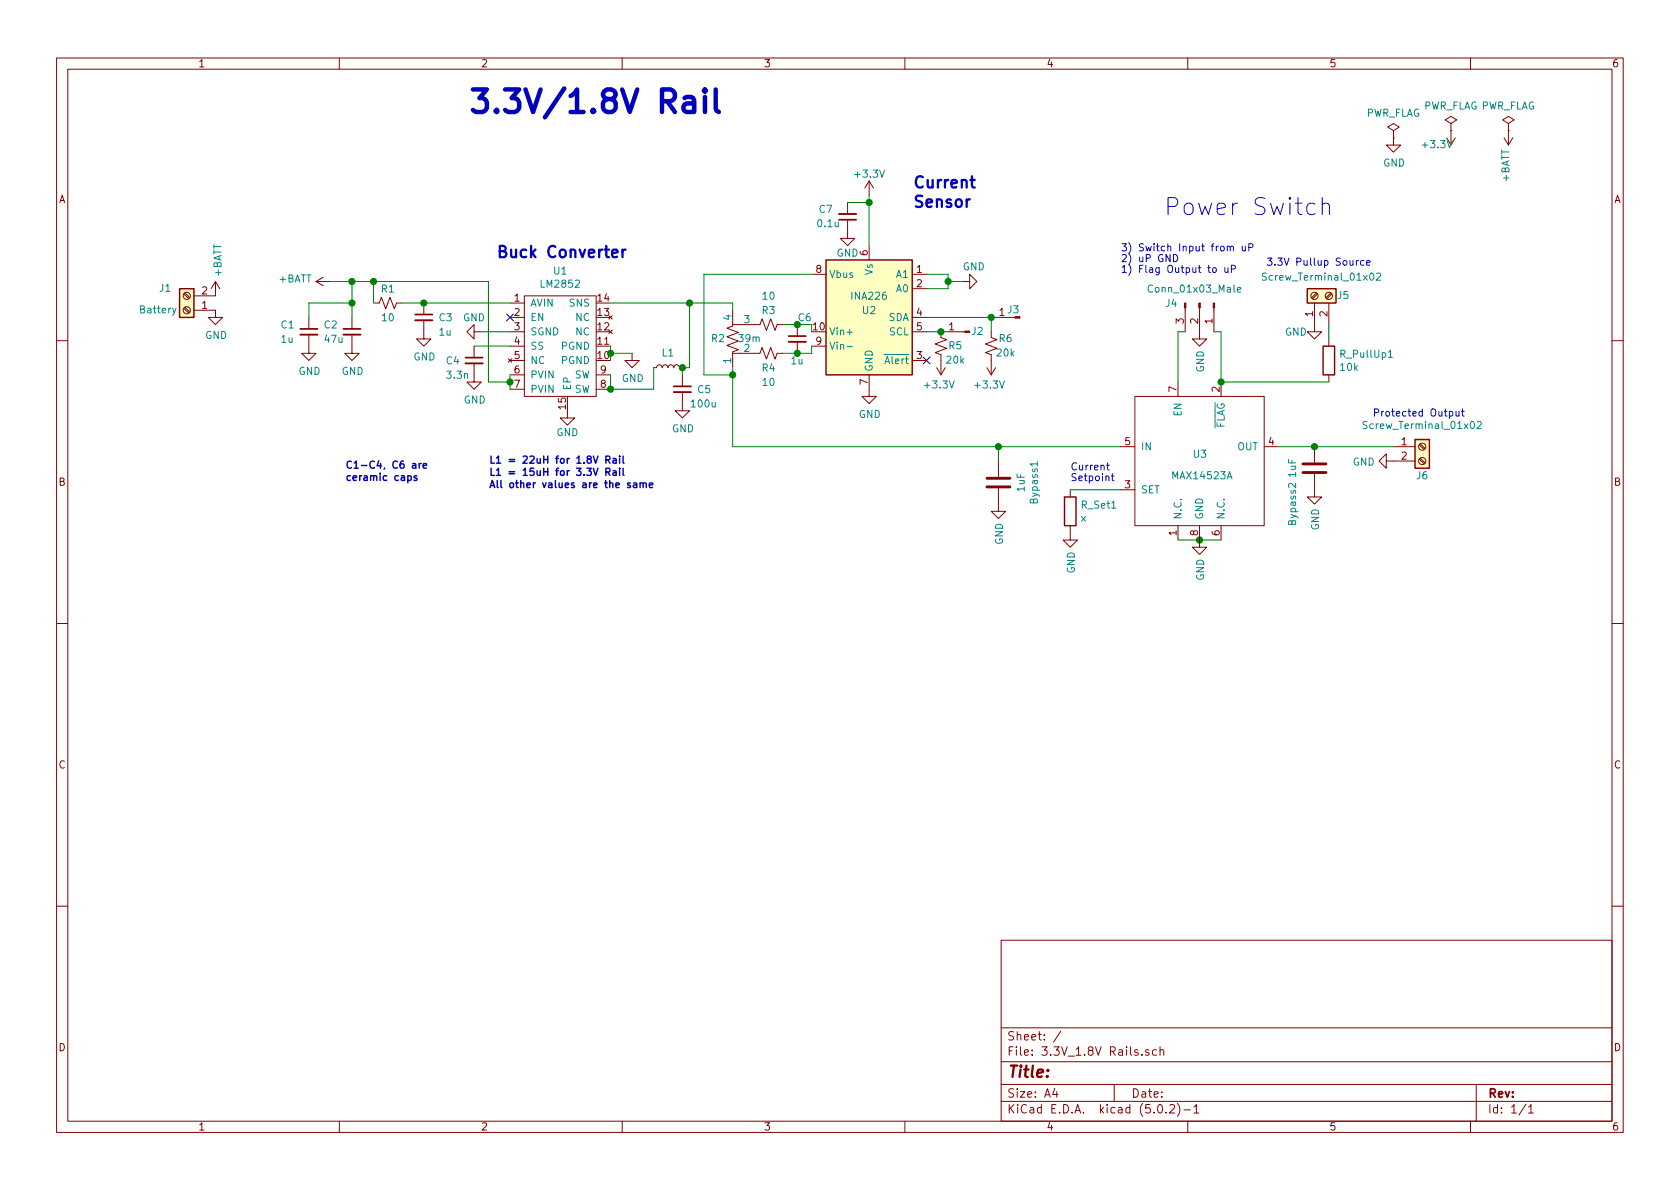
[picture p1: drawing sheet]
<svg xmlns="http://www.w3.org/2000/svg" width="297mm" height="210mm" viewBox="0 0 297 210" stroke-linecap="round" stroke-linejoin="round" font-family="sans-serif">
<g fill="none" stroke="#840000" stroke-width=".18">
<path d="M10 10.3h277v189.9h-277zM12 12.2h273v186.1h-273zM60 10.3v1.9M110 10.3v1.9M160 10.3v1.9M210 10.3v1.9M260 10.3v1.9M149.9 38.9v3.3h1.2l-1.2 1.2-1.3-1.2h1.3M149.9 35.8v2M153.7 32l-.8 1.3M153.7 32v2.5M153.7 32l.7 1.3"/>
<path d="M246.4 24.4v1.2h1.2l-1.2 1.3-1.3-1.3h1.3M246.4 23.1l1-.6-1-.7-1 .7 1 .6v1.3M246.4 24.4h.1M256.5 21.8l1.1-.6-1.1-.6-1 .6 1 .6v1.3M256.5 23.1h.1M256.5 23.1v2.5l.8-1.2M265.9 24.4l.8 1.2M266.7 21.8l1-.6-1-.6-1 .6 1 .6v1.3M266.7 23.1h.1M266.7 23.1v2.5M267.5 24.4l-.8 1.2M32.5 52l.9 .8"/>
<path d="M32.5 54.5l.9 .9M32.7 51.8l.9 .8M32.7 54.4l.9 .8M34.3 54.9h3.8v1.2h1.3l-1.3 1.3-1.3-1.3h1.3M38.1 49.8v2.5h-3.8M38.1 49.8l-.8 1.2M38.1 49.8l.8 1.2M54.6 59.2v3.3h1.3l-1.3 1.2-1.3-1.2h1.3M54.6 56.1v2.1M55.9 49.8l1.2 .7M55.9 49.8h2.5M57.1 49l-1.2 .8"/>
<path d="M62.2 59.2v3.3h1.3l-1.3 1.2-1.2-1.2h1.2M62.2 56.1v2.1M66 53.6h1.1l.3-1 .8 2 .8-2 .7 2 .4-1h1M74.9 56.6v3.3h1.3l-1.3 1.3-1.2-1.3h1.2M74.9 53.6v2M83.8 58.7v-1.3l-1.3 1.3 1.3 1.2v-1.2h1.3M90.2 53.6h2.5M90.2 56.1h2.5M90.2 58.7h2.5M92.7 52.3h12.7v17.8h-12.7zM107.6 58.4l.7 .6M107.6 55.8l.7 .6"/>
<path d="M108.3 58.4l-.7 .6M108.3 55.8l-.7 .6M129.5 54.9v2.8l-1 .3 2.1 .8-2.1 .8 2.1 .7-2.1 .8 2.1 .7-1.1 .4v2.8M129.5 57.4h4.9l.3-1 .8 2 .8-2 .7 2 .4-1h1M141 57.4v2M143.5 48.5h2.5M153.7 43.4v2.6M161.3 56.1h2.5M161.3 58.7h2.5M161.3 48.5h2.5M161.3 51h2.5M170.2 49.8h1.2v-1.3l1.3 1.3-1.3 1.2v-1.2"/>
<path d="M170.6 58.7h-4.2v1l1 .4-2 .7 2 .8-2 .8 1 .3v3.6M175.3 58.7v1l1 .4-2.1 .7 2.1 .8-2.1 .8 1.1 .3v3.6M175.3 56.1h4.2M209.5 54.5v4.2M212.1 54.5v5.4h1.3l-1.3 1.3-1.3-1.3h1.3M214.6 54.5v4.2M232.4 53.6v5.1h1.3l-1.3 1.2-1.3-1.2h1.3M232.7 51.8l-.8 .9M232.9 52l-.8 .9M234.9 53.6v3.8M234.9 59.9v1.3M235.3 51.8l-.9 .9"/>
<path d="M235.5 52l-.9 .9M10 60.2h2M83.8 64.3v3.3h1.3l-1.3 1.2-1.3-1.2h1.3M83.8 61.2v2M89.9 63.4l.6 .7M90.2 61.2h2.5M90.2 63.7h2.5M90.2 66.3h2.5M90.2 68.8h2.5M90.5 63.4l-.6 .7M100.3 72.6v1.3h1.3l-1.3 1.3-1.2-1.3h1.2M105.4 66.3h2.5"/>
<path d="M105.4 68.8h2.5M111.8 62.5v1.2h1.2l-1.2 1.3-1.3-1.3h1.3M115.6 65h.5l.1-.3 .3-.2 .4 .1 .2 .4 .1-.3 .3-.2 .4 .1 .2 .4 .1-.3 .3-.2 .4 .1 .2 .4 .2-.3 .2-.2 .5 .1 .1 .4h.5M120.6 69.3v3.3h1.3l-1.3 1.3-1.2-1.3h1.2M120.6 66.3v2M129.5 62.5h4.9l.3-1 .8 2 .8-2 .7 2 .4-1h1M141 60.4v2.1M143.5 61.2h2.5M153.7 66.3v3.8h1.2l-1.2 1.3-1.3-1.3h1.3M161.3 63.7h2.5M165.6 65l.8 1.3M167.1 65l-.7 1.3"/>
<path d="M174.5 65l.8 1.3M176 65l-.7 1.3M198.1 79h2.6M200.7 70.1h22.8v22.9h-22.8zM208.3 67.6v2.5M215.9 67.6v2.5M223.5 79h2.6M232.4 79v2.8M234.9 66.3v1.3M246.4 79h3.8M250.9 78.7l.9 .8M251.1 78.5l.9 .8"/>
<path d="M285 60.2h2M176.5 86.4v4h1.3l-1.3 1.3-1.2-1.3h1.2M176.5 81.5v2.8M189.2 93v2.5h1.3l-1.3 1.3-1.2-1.3h1.2M189.2 86.6v1.3M198.1 86.6h2.6M208.3 93v2.5M212.1 93v3.8h1.3l-1.3 1.2-1.3-1.2h1.3M215.9 93v2.5M232.4 83.8v4.1h1.3l-1.3 1.2-1.3-1.2h1.3M245.1 81.5v-1.2l-1.3 1.2 1.3 1.3v-1.3h5.1M250.9 81.2l.9 .8"/>
<path d="M251.1 81l.9 .9M10 110.3h2M285 110.3h2M10 160.2h2M177 166.3h108v32h-108zM285 160.2h2M60 198.3v1.9M110 198.3v1.9M160 198.3v1.9M177 194.8h108M177 191.8h108M177 187.8h108"/>
<path d="M177 181.8h108M186.5 192.5l-.4 1h1M186.8 193v1M187.6 182.3l-1.3 2M197 191.8v3M201.9 186.5v.1M203.1 185.7a.37 .37 0 0 0-.6 .1l.1 .2 .5 .2 .1 .1-.2 .3-.5-.1M204.5 185.7l-.5-.1-.2 .3v.6l.2 .1 .5-.1M204.8 195.5l.4-.2a.94 .94 0 0 1 0 1.5 .79 .79 0 0 1-.4-1.3zM205.1 185.7h.1a.37 .37 0 0 1 .6 .1v.8M205.1 185.1v1.5M206.2 196.7v.1"/>
<path d="M206.8 195.5l.2-.2h.4l.2 .2 .1 .3-.1 .2-.8 .8h.9M208.2 195.1a1.71 1.71 0 0 1 0 2.3M209.3 196.3h1.2M210 198.3v1.9M211.1 195.8l.4-.5v1.5M211.1 196.8h.9M260 198.3v1.9M261 191.8v6.5M269.8 195.2l-1.2 2M270.3 195.8l.4-.5v1.5M270.3 196.8h.8"/>
<circle cx="33" cy="54.9" r=".63"/>
<circle cx="33" cy="52.3" r=".63"/>
<circle cx="232.4" cy="52.3" r=".63"/>
<circle cx="234.9" cy="52.3" r=".63"/>
<circle cx="251.5" cy="79" r=".63"/>
<circle cx="251.5" cy="81.5" r=".63"/>
</g>
<g fill="none" stroke="#008400" stroke-width=".18">
<path d="M149.9 35.8h3.8M153.7 34.5v8.9M58.4 49.8h28v17.8h3.8M62.2 53.6h-7.6v2.5M62.2 49.8v6.3M66 49.8v3.8M71.1 53.6h19.1M85.1 58.7h5.1M107.9 53.6h21.6v1.3M121.9 53.6v11.4h-1.3v1.3M138.4 57.4h2.6M143.5 48.5h-19v17.8h5"/>
<path d="M163.8 48.5h3.8v2.5h-3.8M163.8 58.7h2.6M163.8 56.1h11.5v2.6M167.6 49.8h2.6M209.5 58.7h-1.2v8.9M214.6 58.7h1.3v8.9h19M234.9 57.4v2.5M83.8 61.2h6.4M90.2 66.3v2.5M107.9 61.2v1.3h3.9M115.6 65v3.8h-7.7v-2.5M129.5 65v14h68.6"/>
<path d="M143.5 61.2v1.3h-5.1M176.5 79v2.5M226.1 79h20.3M189.2 86.6h8.9M208.3 95.5h7.6"/>
</g>
<g fill="#008400" stroke="#008400" stroke-width=".25">
<circle cx="90.2" cy="67.6" r=".51"/>
<circle cx="108" cy="62.5" r=".51"/>
<circle cx="108" cy="68.8" r=".51"/>
<circle cx="74.9" cy="53.6" r=".51"/>
<circle cx="62.2" cy="53.6" r=".51"/>
<circle cx="167.6" cy="49.8" r=".51"/>
<circle cx="141" cy="57.4" r=".51"/>
<circle cx="141" cy="62.5" r=".51"/>
<circle cx="175.3" cy="56.1" r=".51"/>
<circle cx="166.4" cy="58.7" r=".51"/>
<circle cx="153.7" cy="35.8" r=".51"/>
<circle cx="66" cy="49.8" r=".51"/>
<circle cx="62.2" cy="49.8" r=".51"/>
<circle cx="121.9" cy="53.6" r=".51"/>
<circle cx="120.7" cy="65" r=".51"/>
<circle cx="129.5" cy="66.3" r=".51"/>
<circle cx="212.1" cy="95.5" r=".51"/>
<circle cx="215.9" cy="67.6" r=".51"/>
<circle cx="232.4" cy="79" r=".51"/>
<circle cx="176.5" cy="79" r=".51"/>
</g>
<path d="M89.6 55.5l1.2 1.2M90.8 55.5l-1.2 1.2M163.2 63.1l1.2 1.3M164.4 63.1l-1.2 1.3" fill="none" stroke="#000084" stroke-width=".18"/>
<path d="M148.3 37.8h3.1M53.1 59.2h3M60.7 59.2h3.1M73.4 56.6h3.1M82.3 64.3h3M119.1 69.3h3.1M139.4 60.4h3.1" fill="none" stroke="#840000" stroke-width=".33"/>
<path d="M148.3 38.9h3.1M53.1 58.2h3M60.7 58.2h3.1M73.4 55.6h3.1M139.4 59.4h3.1M82.3 63.2h3M119.1 68.3h3.1" fill="none" stroke="#840000" stroke-width=".3"/>
<path d="M171.6 31.8h.7M171.9 31.2v1.7l.1 .2 .3 .1M110.1 44.1v1.4M110.6 44.1l-.4 .1-.1 .3" fill="none" stroke="#0000c2" stroke-width=".41"/>
<g fill="#840000" stroke="#840000" stroke-width=".18">
<path d="M179.5 56h.8v.3h-.8z"/>
<path d="M170.6 58.5h.8v.3h-.8z"/>
<path d="M209.4 53.6h.3v.9h-.3z"/>
<path d="M212 53.6h.2v.9h-.2z"/>
<path d="M214.5 53.6h.3v.9h-.3z"/>
</g>
<g fill="#ffffc2" stroke="#ffffc2" stroke-width=".18">
<path d="M146 46h15.3v20.3h-15.3z"/>
<path d="M31.7 51h2.6v5.1h-2.6z"/>
<path d="M250.2 77.7h2.5v5.1h-2.5z"/>
<path d="M231.1 51h5.1v2.6h-5.1z"/>
</g>
<path d="M31.7 51h2.6v5.1h-2.6zM146 46h15.3v20.3h-15.3zM231.1 51h5.1v2.6h-5.1zM233.9 61.2h2.1v5.1h-2.1zM250.2 77.7h2.5v5.1h-2.5zM188.2 87.9h2v5.1h-2z" fill="none" stroke="#840000" stroke-width=".25"/>
<path d="M31.1 54.5l-.4 1.1-.2 .2M149.8 58.7h.9M218.8 51.2l.6-.1-.1-.2-.4-.1-.1 .2v.6h.5M223.9 48.4l-.5-.1-.2 .1 .1 .4 .6 .3v.2l-.2 .2h-.5M243.4 48.4l.5-.1 .2 .3-.1 .2-.7 .7h.8M149.8 61.3h.9M241.7 74.6l-.5-.1-.2 .1 .1 .5 .6 .2v.3l-.2 .2-.5-.1M245.5 63.2h.7M261.2 74.6l.5-.1 .2 .4-.1 .2-.7 .7h.8M183.4 81.7v.7" fill="none" stroke="#008484" stroke-width=".18"/>
<path d="M121 17.3l.4-.2h.8l.4 .2 .1 .4v2.1M122.7 18.1l-.3 .2h-1a.78 .78 0 0 0-.6 .7 .78 .78 0 0 0 .6 .8h1l.3-.2M124.6 15.8l-.2 .2 .2 .2 .2-.2-.2-.2v.4M124.6 17.1v2.7M126.5 15.8v3.4l.2 .4 .4 .2" fill="none" stroke="#0000c2" stroke-width=".79"/>
<g fill="none" stroke="#0000c2" stroke-width=".25">
<path d="M73 82h.5v.8M73.5 82.3h-.4l-.2 .2 .2 .3 .4-.1M73.7 84.2l-.3-.1-.2 .2 .1 .2 .4 .1v.3h-.5M74.1 82v.8M74.5 82l-.4 .2M74.8 82.4l.6-.1v-.3h-.4l-.2 .1 .1 .6h.5M107.1 81.3l.6-.1 .1-.4-.2-.2h-.5v1.3M107.1 83.5l.6-.1 .1-.5-.2-.1h-.5v1.3M107.4 81.3l.4 .6M107.4 83.5l.4 .6M108.4 81.1h.5v.8M108.4 83.3h.5v.8"/>
<path d="M108.9 81.4h-.4l-.1 .2v.3h.5M108.9 83.5l-.4 .1-.1 .2v.2h.5M109.6 80.6v.2M109.6 82.8v.1M109.6 81.1v.8M109.6 83.2v.9M110.2 80.6v1.1l.1 .2M110.2 82.8v1.1l.1 .2M111.4 85.4h-.3l-.2 .2 .1 .1 .4 .2v.3h-.5M112 85.4h.5l.1 .8M112.6 85.7h-.4l-.2 .2v.3h.6M113.2 85.5l.2-.1h.3v.8"/>
<path d="M113.2 85.4v.8M113.7 85.6l.2-.2h.3l.1 .8M114.8 85.8l.6-.1v-.3h-.4l-.2 .2 .1 .6h.5"/>
</g>
<path d="M174.5 84.6h4.1M174.5 86.1h4.1M230.4 82h4M230.4 83.6h4" fill="none" stroke="#840000" stroke-width=".51"/>
<g fill="none" stroke="#0000c2" stroke-width=".18">
<path d="M232.5 36.1l-.3-.2h-.6l-.4 .3-.1 .3v.9l.2 .4 .3 .1h.6l.3-.1M233.8 36.2a.74 .74 0 0 1 1.3 .2v1.5M233.8 34.9v3M207.5 45a.64 .64 0 0 1 .7 .6 .64 .64 0 0 1-.7 .7zM214.5 47.4l.3-.1 .3 .3-.2 .5-.3 .1-.1-.1zM216.6 47.3v.8l.3 .1 .2-.1M217 43.7l.2-.2 .3 .1v.8M217.1 47.3v.9M217.5 43.7l.2-.2 .3 .1 .1 .8M217.7 47.6l.7-.1v-.5l-.2-.1h-.5v1.3M219.7 43.5v.8l.3 .1 .2-.2M220.2 43.5v.9"/>
<path d="M220.8 43.8l.6-.1 .1-.2v-.3l-.2-.1h-.5v1.3M224.1 45.6h.8l-.4 .5 .3 .1 .1 .5-.3 .2-.5-.1M225.4 46.8v.1M225.9 45.6h.8l-.4 .5 .3 .1v.6l-.1 .1-.6-.1M241.6 46.5l.6-.1v-.3h-.4l-.2 .1 .1 .7h.5M243 73l.6-.1 .2-.2-.1-.3-.2-.1h-.5v1.3M258.4 72.7h.5M258.6 72.3v1.1l.3 .2M195.7 82.3h.4M195.8 81.8v1.1l.3 .2M196.5 84.2h.5M196.7 83.7v1.1l.3 .2"/>
</g>
<text font-size="5.6" fill="#0000c2" x="82.5" y="20">3.3V/1.8V Rail</text>
<text font-size="4.2" fill="#0000c2" x="205.7" y="38.1">Power Switch</text>
<g font-size="2.8" fill="#0000c2">
<text x="161.3" y="33.3">Current</text>
<text x="161.3" y="36.7">Sensor</text>
<text x="87.6" y="45.6">Buck Converter</text>
</g>
<text font-size="2.8" fill="#840000" x="178" y="190.5">Title:</text>
<g font-size="2.1" fill="#840000">
<text x="178" y="184">Sheet: /</text>
<text x="178" y="186.7">File: 3.3V_1.8V Rails.sch</text>
<text x="178" y="196.9">KiCad E.D.A. kicad (5.0.2)-1</text>
<text x="178" y="194.1">Size: A4</text>
<text x="200" y="194.1">Date:</text>
<text x="263" y="194.1">Rev:</text>
<text x="263" y="196.9">Id: 1/1</text>
</g>
<g font-size="1.8" fill="#840000">
<text x="35" y="11.9">1</text>
<text x="85" y="11.9">2</text>
<text x="135" y="11.9">3</text>
<text x="185" y="11.9">4</text>
<text x="235" y="11.9">5</text>
<text x="285" y="11.9">6</text>
<text x="10.4" y="35.9">A</text>
<text x="285.4" y="35.9">A</text>
<text x="153.4" y="45.2" transform="rotate(-90 153.4 45.2)">6</text>
<text x="35.7" y="52.1">2</text>
<text x="91" y="53.3">1</text>
<text x="105.7" y="53.3">14</text>
<text x="144.3" y="48.3">8</text>
<text x="162.1" y="48.3">1</text>
<text x="162.1" y="50.8">2</text>
<text x="35.7" y="54.6">1</text>
<text x="91" y="55.9">2</text>
<text x="91" y="58.4">3</text>
<text x="105.7" y="58.4">12</text>
<text x="105.7" y="55.9">13</text>
<text x="162.1" y="55.9">4</text>
<text x="162.1" y="58.4">5</text>
<text x="167.8" y="58.4">1</text>
<text x="176.7" y="55.9">1</text>
<text x="209.3" y="57.2" transform="rotate(-90 209.3 57.2)">3</text>
<text x="211.8" y="57.2" transform="rotate(-90 211.8 57.2)">2</text>
<text x="214.4" y="57.2" transform="rotate(-90 214.4 57.2)">1</text>
<text x="232.2" y="56" transform="rotate(-90 232.2 56)">1</text>
<text x="234.7" y="56" transform="rotate(-90 234.7 56)">2</text>
<text x="91" y="61">4</text>
<text x="91" y="63.5">5</text>
<text x="105.7" y="61">11</text>
<text x="144.3" y="61">9</text>
<text x="162.1" y="63.5">3</text>
<text x="91" y="66">6</text>
<text x="91" y="68.6">7</text>
<text x="106.2" y="68.6">8</text>
<text x="106.2" y="66">9</text>
<text x="153.4" y="68" transform="rotate(-90 153.4 68)">7</text>
<text x="208" y="69.3" transform="rotate(-90 208 69.3)">7</text>
<text x="215.6" y="69.3" transform="rotate(-90 215.6 69.3)">2</text>
<text x="100.1" y="72.3" transform="rotate(-90 100.1 72.3)">15</text>
<text x="198.9" y="78.7">5</text>
<text x="224.3" y="78.7">4</text>
<text x="247.8" y="78.7">1</text>
<text x="247.8" y="81.3">2</text>
<text x="10.4" y="85.9">B</text>
<text x="198.9" y="86.4">3</text>
<text x="285.4" y="85.9">B</text>
<text x="208" y="94.7" transform="rotate(-90 208 94.7)">1</text>
<text x="211.8" y="94.7" transform="rotate(-90 211.8 94.7)">8</text>
<text x="215.6" y="94.7" transform="rotate(-90 215.6 94.7)">6</text>
<text x="10.4" y="135.9">C</text>
<text x="285.4" y="135.9">C</text>
<text x="10.4" y="185.9">D</text>
<text x="285.4" y="185.9">D</text>
<text x="35" y="199.9">1</text>
<text x="85" y="199.9">2</text>
<text x="135" y="199.9">3</text>
<text x="185" y="199.9">4</text>
<text x="235" y="199.9">5</text>
<text x="285" y="199.9">6</text>
</g>
<g font-size="1.8" fill="#008484">
<text x="241.4" y="20.6">PWR_FLAG</text>
<text x="251.6" y="19.4">PWR_FLAG PWR_FLAG</text>
<text x="244.6" y="29.5">GND</text>
<text x="251.7" y="26.2">+3.3V</text>
<text x="151.3" y="31.4">+3.3V</text>
<text x="266.9" y="32.2" transform="rotate(-90 266.9 32.2)">+BATT</text>
<text x="144.7" y="40.2">0.1u</text>
<text x="144.9" y="37.6">C7</text>
<text x="147.9" y="45.4">GND</text>
<text x="170.2" y="47.8">GND</text>
<text x="28.2" y="51.6">J1</text>
<text x="39.2" y="48.9" transform="rotate(-90 39.2 48.9)">+BATT</text>
<text x="49.3" y="50">+BATT</text>
<text x="67.5" y="51.7">R1</text>
<text x="95.8" y="50.9">LM2852</text>
<text x="97.9" y="48.6">U1</text>
<text x="134.9" y="53">10</text>
<text x="146.6" y="49.1">Vbus</text>
<text x="150.7" y="53">INA226</text>
<text x="154.3" y="48.6" transform="rotate(-90 154.3 48.6)">Vs</text>
<text x="158.5" y="49.1">A1</text>
<text x="158.5" y="51.7">A0</text>
<text x="203.5" y="51.7">Conn_01x03_Male</text>
<text x="223.9" y="49.6">Screw_Terminal_01x02</text>
<text x="236.5" y="52.9">J5</text>
<text x="24.9" y="55.4">Battery</text>
<text x="36.3" y="59.9">GND</text>
<text x="49.7" y="58.1">C1</text>
<text x="57.4" y="58.1">C2</text>
<text x="67.6" y="56.8">10</text>
<text x="77.7" y="56.8">C3</text>
<text x="77.7" y="59.4">1u</text>
<text x="81.9" y="56.8">GND</text>
<text x="93.7" y="54.2">AVIN</text>
<text x="93.7" y="56.8">EN</text>
<text x="93.7" y="59.3">SGND</text>
<text x="100.8" y="54.2">SNS</text>
<text x="101.8" y="59.3">NC</text>
<text x="101.8" y="56.8">NC</text>
<text x="129.3" y="56.6" transform="rotate(-90 129.3 56.6)">4</text>
<text x="131.6" y="57.1">3</text>
<text x="134.8" y="55.5">R3</text>
<text x="146.6" y="59.3">Vin+</text>
<text x="152.6" y="55.5">U2</text>
<text x="157" y="56.8">SDA</text>
<text x="157.3" y="59.3">SCL</text>
<text x="171.9" y="59.2">J2</text>
<text x="178.2" y="55.4">J3</text>
<text x="206.1" y="54.3">J4</text>
<text x="227.2" y="59.4">GND</text>
<text x="49.8" y="60.6">1u</text>
<text x="57.5" y="60.6">47u</text>
<text x="73.1" y="63.7">GND</text>
<text x="78.9" y="64.4">C4</text>
<text x="93.7" y="61.8">SS</text>
<text x="93.7" y="64.4">NC</text>
<text x="99.3" y="64.4">PGND</text>
<text x="99.3" y="61.8">PGND</text>
<text x="117.1" y="63">L1</text>
<text x="125.8" y="60.5">R2</text>
<text x="129.3" y="64.2" transform="rotate(-90 129.3 64.2)">1</text>
<text x="130.7" y="60.5">39m</text>
<text x="131.6" y="62.2">2</text>
<text x="134.8" y="65.7">R4</text>
<text x="139.9" y="64.4">1u</text>
<text x="146.6" y="61.8">Vin-</text>
<text x="154.3" y="65.8" transform="rotate(-90 154.3 65.8)">GND</text>
<text x="156.7" y="64.4">Alert</text>
<text x="167.4" y="64.3">20k</text>
<text x="167.8" y="61.8">R5</text>
<text x="176.3" y="63">20k</text>
<text x="176.7" y="60.5">R6</text>
<text x="212.9" y="65.9" transform="rotate(-90 212.9 65.9)">GND</text>
<text x="237.1" y="65.6">10k</text>
<text x="237.2" y="63.3">R_PullUp1</text>
<text x="52.8" y="66.3">GND</text>
<text x="60.4" y="66.3">GND</text>
<text x="79.1" y="67">3.3n</text>
<text x="82" y="71.4">GND</text>
<text x="93.7" y="66.9">PVIN</text>
<text x="93.7" y="69.5">PVIN</text>
<text x="101" y="69.1" transform="rotate(-90 101 69.1)">EP</text>
<text x="101.5" y="69.5">SW</text>
<text x="101.5" y="66.9">SW</text>
<text x="109.9" y="67.6">GND</text>
<text x="123.4" y="69.5">C5</text>
<text x="134.9" y="68.2">10</text>
<text x="163.7" y="68.7">+3.3V</text>
<text x="172.5" y="68.7">+3.3V</text>
<text x="98.4" y="77.1">GND</text>
<text x="118.8" y="76.4">GND</text>
<text x="122.4" y="72.1">100u</text>
<text x="151.8" y="73.9">GND</text>
<text x="208.9" y="73.6" transform="rotate(-90 208.9 73.6)">EN</text>
<text x="216.5" y="75.9" transform="rotate(-90 216.5 75.9)">FLAG</text>
<text x="241.7" y="75.9">Screw_Terminal_01x02</text>
<text x="201.7" y="79.6">IN</text>
<text x="211" y="80.9">U3</text>
<text x="218.8" y="79.6">OUT</text>
<text x="239.2" y="82.3">GND</text>
<text x="181.2" y="86.9" transform="rotate(-90 181.2 86.9)">1uF</text>
<text x="183.5" y="89" transform="rotate(-90 183.5 89)">Bypass1</text>
<text x="191.3" y="89.9">R_Set1</text>
<text x="201.7" y="87.2">SET</text>
<text x="207.5" y="84.8">MAX14523A</text>
<text x="229.2" y="84.4" transform="rotate(-90 229.2 84.4)">1uF</text>
<text x="250.5" y="84.8">J6</text>
<text x="191.1" y="92.2">x</text>
<text x="208.9" y="91.9" transform="rotate(-90 208.9 91.9)">N.C.</text>
<text x="212.7" y="91.9" transform="rotate(-90 212.7 91.9)">GND</text>
<text x="216.5" y="91.9" transform="rotate(-90 216.5 91.9)">N.C.</text>
<text x="229.2" y="92.8" transform="rotate(-90 229.2 92.8)">Bypass2</text>
<text x="233.2" y="93.8" transform="rotate(-90 233.2 93.8)">GND</text>
<text x="177.3" y="96.4" transform="rotate(-90 177.3 96.4)">GND</text>
<text x="190" y="101.4" transform="rotate(-90 190 101.4)">GND</text>
<text x="212.9" y="102.7" transform="rotate(-90 212.9 102.7)">GND</text>
</g>
<g font-size="1.8" fill="#0000c2">
<text x="198.1" y="44.4">3) Switch Input from uP</text>
<text x="198.1" y="46.3">2) uP GND</text>
<text x="226.5" y="47">3.3V Pullup Source</text>
<text x="198.1" y="48.3">1) Flag Output to uP</text>
<text x="244.6" y="73.7">Protected Output</text>
<text x="61" y="82.9">C1-C4, C6 are</text>
<text x="86.4" y="82">L1 = 22uH for 1.8V Rail</text>
<text x="189.2" y="83.2">Current</text>
<text x="61" y="85">ceramic caps</text>
<text x="86.4" y="84.1">L1 = 15uH for 3.3V Rail</text>
<text x="86.4" y="86.3">All other values are the same</text>
<text x="189.2" y="85.1">Setpoint</text>
</g>
<g font-size="1.8" fill="#008400">
<text x="141.2" y="56.8">C6</text>
<text x="143.8" y="58.4">10</text>
<text x="105.7" y="63.5">10</text>
</g>
</svg>
